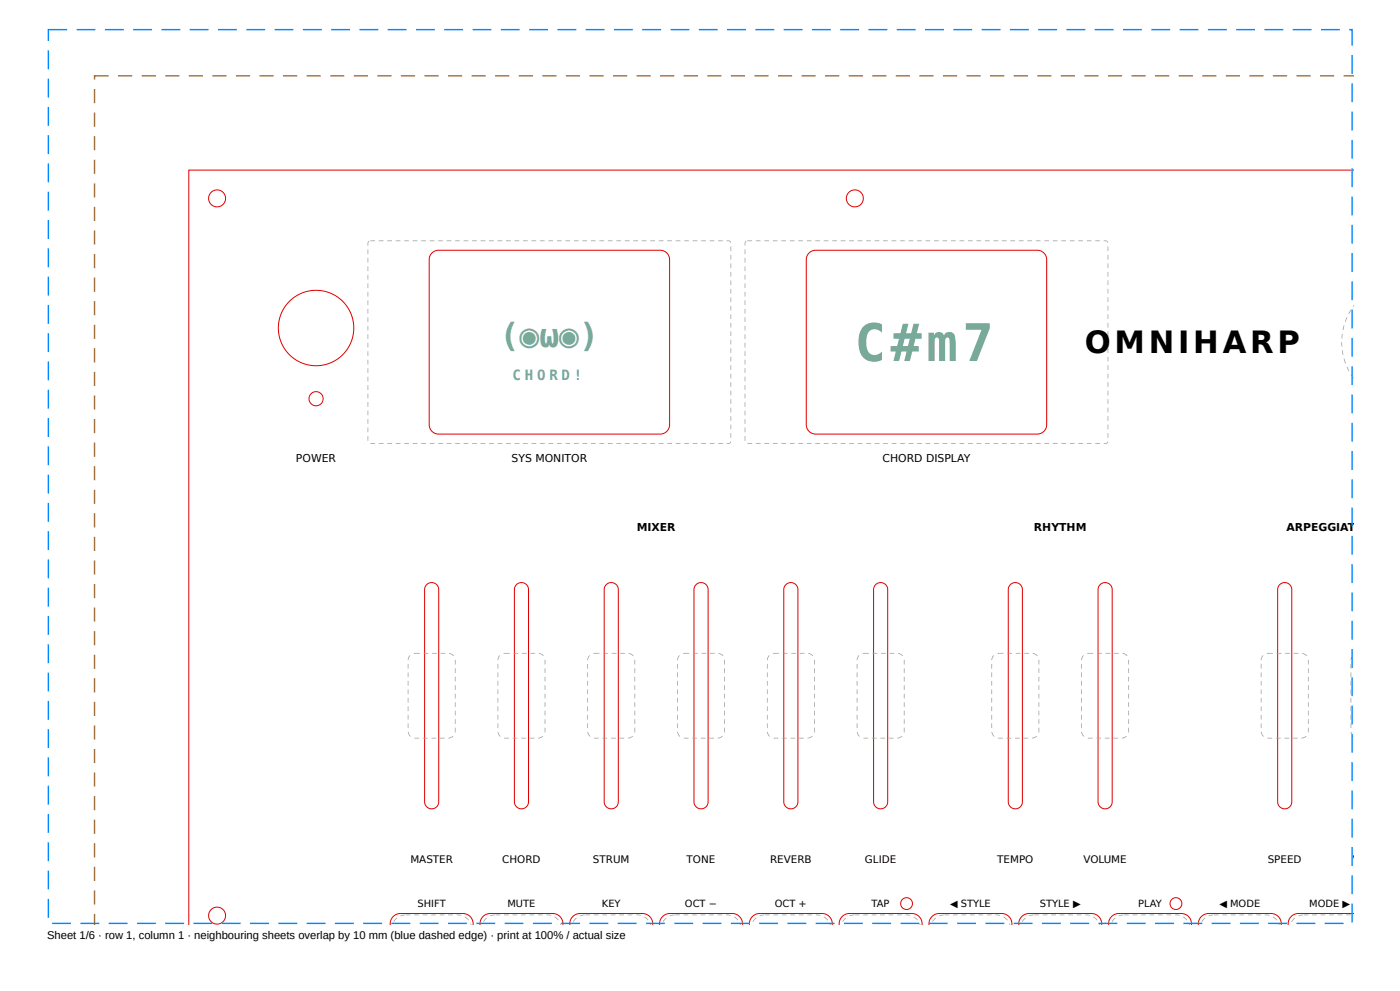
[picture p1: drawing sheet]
<svg xmlns="http://www.w3.org/2000/svg" width="297mm" height="210mm" viewBox="0 0 297 210" stroke-linecap="round" stroke-linejoin="round" font-family="sans-serif">
<path d="M25.1 15.9h3v.3h-3zM30.1 15.9h3v.3h-3zM35.1 15.9h3v.3h-3zM40.1 15.9h3v.3h-3zM45.1 15.9h3v.3h-3zM50.1 15.9h3v.3h-3zM55.1 15.9h3v.3h-3zM60.1 15.9h3v.3h-3zM65.1 15.9h3v.3h-3zM70.1 15.9h3v.3h-3zM75.1 15.9h3v.3h-3zM80.1 15.9h3v.3h-3zM85.1 15.9h3v.3h-3zM90.1 15.9h3v.3h-3zM95.1 15.9h3v.3h-3zM100.1 15.9h3v.3h-3zM105.1 15.9h3v.3h-3zM110.1 15.9h3v.3h-3zM115.1 15.9h3v.3h-3zM120.1 15.9h3v.3h-3zM125.1 15.9h3v.3h-3zM130.1 15.9h3v.3h-3zM135.1 15.9h3v.3h-3zM140.1 15.9h3v.3h-3zM145.1 15.9h3v.3h-3zM150.1 15.9h3v.3h-3zM155.1 15.9h3v.3h-3zM160.1 15.9h3v.3h-3zM165.1 15.9h3v.3h-3zM170.1 15.9h3v.3h-3zM175.1 15.9h3v.3h-3zM180.1 15.9h3v.3h-3zM185.1 15.9h3v.3h-3zM190.1 15.9h3v.3h-3zM195.1 15.9h3v.3h-3zM200.1 15.9h3v.3h-3zM205.1 15.9h3v.3h-3zM210.1 15.9h3v.3h-3zM215.1 15.9h3v.3h-3zM220.1 15.9h3v.3h-3zM225.1 15.9h3v.3h-3zM230.1 15.9h3v.3h-3zM235.1 15.9h3v.3h-3zM240.1 15.9h3v.3h-3zM245.1 15.9h3v.3h-3zM250.1 15.9h3v.3h-3zM255.1 15.9h3v.3h-3zM260.1 15.9h3v.3h-3zM265.1 15.9h3v.3h-3zM270.1 15.9h3v.3h-3zM275.1 15.9h3v.3h-3zM280.1 15.9h3v.3h-3zM285.1 15.9h2v.3h-2zM287.1 15.9v.3zM287.1 15.9v.3zM287.1 15.9v.3zM287.1 15.9v.3zM287.1 15.9v.3zM287.1 15.9v.3zM287.1 15.9v.3zM287.1 15.9v.3zM287.1 15.9v.3zM287.1 15.9v.3zM287.1 15.9v.3zM287.1 15.9v.3zM287.1 15.9v.3zM287.1 15.9v.3zM287.1 15.9v.3zM287.1 15.9v.3zM287.1 15.9v.3zM287.1 15.9v.3zM287.1 15.9v.3zM287.1 15.9v.3zM287.1 15.9v.3zM287.1 15.9v.3zM287.1 15.9v.3zM287.1 15.9v.3zM287.1 15.9v.3zM287.1 15.9v.3zM287.1 15.9v.3zM287.1 15.9v.3zM287.1 15.9v.3zM287.1 15.9v.3zM287.1 15.9v.3zM287.1 15.9v.3zM287.1 15.9v.3zM287.1 15.9v.3zM287.1 15.9v.3zM287.1 15.9v.3zM287.1 15.9v.3zM287.1 15.9v1.6zM287.1 19.5v3zM287.1 24.5v3zM287.1 29.5v3zM287.1 34.5v3zM287.1 39.5v3zM287.1 44.5v3zM287.1 49.5v3zM287.1 54.5v3zM287.1 59.5v3zM287.1 64.5v3zM287.1 69.5v3zM287.1 74.5v3zM287.1 79.5v3zM287.1 84.5v3zM287.1 89.5v3zM287.1 94.5v3zM287.1 99.5v3zM287.1 104.5v3zM287.1 109.5v3zM287.1 114.5v3zM287.1 119.5v3zM287.1 124.5v3zM287.1 129.5v3zM287.1 134.5v3zM287.1 139.5v3zM287.1 144.5v3zM287.1 149.5v3zM287.1 154.5v3zM287.1 159.5v3zM287.1 164.5v3zM287.1 169.5v3zM287.1 174.5v3zM287.1 179.5v3zM287.1 184.5v3zM287.1 189.5v3zM287.1 194.5v1.6zM286.6 196.1h.5zM281.6 196.1h3zM276.6 196.1h3zM271.6 196.1h3zM266.6 196.1h3zM261.6 196.1h3zM256.6 196.1h3zM251.6 196.1h3zM246.6 196.1h3zM241.6 196.1h3zM236.6 196.1h3zM231.6 196.1h3zM226.6 196.1h3zM221.6 196.1h3zM216.6 196.1h3zM211.6 196.1h3zM206.6 196.1h3zM201.6 196.1h3zM196.6 196.1h3zM191.6 196.1h3zM186.6 196.1h3zM181.6 196.1h3zM176.6 196.1h3zM171.6 196.1h3zM166.6 196.1h3zM161.6 196.1h3zM156.6 196.1h3zM151.6 196.1h3zM146.6 196.1h3zM141.6 196.1h3zM136.6 196.1h3zM131.6 196.1h3zM126.6 196.1h3zM121.6 196.1h3zM116.6 196.1h3zM111.6 196.1h3zM106.6 196.1h3zM101.6 196.1h3zM96.6 196.1h3zM91.6 196.1h3zM86.6 196.1h3zM81.6 196.1h3zM76.6 196.1h3zM71.6 196.1h3zM66.6 196.1h3zM61.6 196.1h3zM56.6 196.1h3zM51.6 196.1h3zM46.6 196.1h3zM41.6 196.1h3zM36.6 196.1h3zM31.6 196.1h3zM26.6 196.1h3zM21.6 196.1h3zM19.9 196.1h.3zM19.9 196.1h.3zM19.9 196.1h.3zM19.9 196.1h.3zM19.9 196.1h.3zM19.9 196.1h.3zM19.9 196.1h.3zM19.9 196.1h.3zM19.9 196.1h.3zM19.9 196.1h.3zM19.9 196.1h.3zM19.9 196.1h.3zM19.9 196.1h.3zM19.9 196.1h.3zM19.9 196.1h.3zM19.9 196.1h.3zM19.9 196.1h.3zM19.9 196.1h.3zM19.9 196.1h.3zM19.9 196.1h.3zM19.9 196.1h.3zM19.9 196.1h.3zM19.9 196.1h.3zM19.9 196.1h.3zM19.9 196.1h.3zM19.9 196.1h.3zM19.9 196.1h.3zM19.9 196.1h.3zM19.9 196.1h.3zM19.9 196.1h.3zM19.9 196.1h.3zM19.9 196.1h.3zM19.9 196.1h.3zM19.9 196.1h.3zM19.9 196.1h.3zM19.9 193.9h.3v2.2h-.3zM19.9 188.9h.3v3h-.3zM19.9 183.9h.3v3h-.3zM19.9 178.9h.3v3h-.3zM19.9 173.9h.3v3h-.3zM19.9 168.9h.3v3h-.3zM19.9 163.9h.3v3h-.3zM19.9 158.9h.3v3h-.3zM19.9 153.9h.3v3h-.3zM19.9 148.9h.3v3h-.3zM19.9 143.9h.3v3h-.3zM19.9 138.9h.3v3h-.3zM19.9 133.9h.3v3h-.3zM19.9 128.9h.3v3h-.3zM19.9 123.9h.3v3h-.3zM19.9 118.9h.3v3h-.3zM19.9 113.9h.3v3h-.3zM19.9 108.9h.3v3h-.3zM19.9 103.9h.3v3h-.3zM19.9 98.9h.3v3h-.3zM19.9 93.9h.3v3h-.3zM19.9 88.9h.3v3h-.3zM19.9 83.9h.3v3h-.3zM19.9 78.9h.3v3h-.3zM19.9 73.9h.3v3h-.3zM19.9 68.9h.3v3h-.3zM19.9 63.9h.3v3h-.3zM19.9 58.9h.3v3h-.3zM19.9 53.9h.3v3h-.3zM19.9 48.9h.3v3h-.3zM19.9 43.9h.3v3h-.3zM19.9 38.9h.3v3h-.3zM19.9 33.9h.3v3h-.3zM19.9 28.9h.3v3h-.3zM19.9 23.9h.3v3h-.3zM19.9 18.9h.3v3h-.3zM19.9 15.9h3.2v.3h-3v-.1h.1v.8h-.3z" fill="#a0703c"/>
<g fill="none" stroke="#e00000" stroke-width=".21">
<path d="M91.6 53.7l.7-.5 .8-.1h47a2 2 0 0 1 2 2v35a2 2 0 0 1-2 2h-47a2 2 0 0 1-2-2v-35l.1-.8zM171.6 53.7l.7-.5 .8-.1h47a2 2 0 0 1 2 2v35a2 2 0 0 1-2 2h-47a2 2 0 0 1-2-2v-35l.1-.8zM90.5 124a1.5 1.5 0 0 1 1.7-.3 1.5 1.5 0 0 1 .9 1.4v45a1.5 1.5 0 0 1-1.5 1.5 1.5 1.5 0 0 1-1.5-1.5v-45l.1-.6zM109.6 124a1.5 1.5 0 0 1 1.6-.3 1.5 1.5 0 0 1 .9 1.4v45a1.5 1.5 0 0 1-1.5 1.5 1.5 1.5 0 0 1-1.5-1.5v-45l.1-.6zM128.6 124a1.5 1.5 0 0 1 1.7-.3 1.5 1.5 0 0 1 .9 1.4v45a1.5 1.5 0 0 1-1.5 1.5 1.5 1.5 0 0 1-1.5-1.5v-45l.1-.6zM147.7 124a1.5 1.5 0 0 1 1.6-.3 1.5 1.5 0 0 1 .9 1.4v45a1.5 1.5 0 0 1-1.5 1.5 1.5 1.5 0 0 1-1.5-1.5v-45l.1-.6zM166.7 124a1.5 1.5 0 0 1 1.7-.3 1.5 1.5 0 0 1 .9 1.4v45a1.5 1.5 0 0 1-1.5 1.5 1.5 1.5 0 0 1-1.5-1.5v-45l.1-.6zM185.8 124a1.5 1.5 0 0 1 1.6-.3 1.5 1.5 0 0 1 .9 1.4v45a1.5 1.5 0 0 1-1.5 1.5 1.5 1.5 0 0 1-1.5-1.5v-45l.1-.6zM214.3 124a1.5 1.5 0 0 1 1.7-.3 1.5 1.5 0 0 1 .9 1.4v45a1.5 1.5 0 0 1-1.5 1.5 1.5 1.5 0 0 1-1.5-1.5v-45l.1-.6zM233.4 124a1.5 1.5 0 0 1 1.6-.3 1.5 1.5 0 0 1 1 1.4v45a1.5 1.5 0 0 1-1.5 1.5 1.5 1.5 0 0 1-1.5-1.5v-45l.1-.6zM271.5 124a1.5 1.5 0 0 1 1.6-.3 1.5 1.5 0 0 1 1 1.4v45a1.5 1.5 0 0 1-1.5 1.5 1.5 1.5 0 0 1-1.5-1.5v-45l.1-.6zM82.8 196.1a2.21 2.21 0 0 1 2.2-2.3h13.2a2.21 2.21 0 0 1 2.2 2.3"/>
<path d="M101.8 196.1a2.21 2.21 0 0 1 2.2-2.3h13.2a2.21 2.21 0 0 1 2.2 2.3M120.9 196.1a2.21 2.21 0 0 1 2.2-2.3h13.2a2.21 2.21 0 0 1 2.2 2.3M139.9 196.1a2.21 2.21 0 0 1 2.2-2.3h13.2a2.21 2.21 0 0 1 2.2 2.3M159 196.1a2.21 2.21 0 0 1 2.2-2.3h13.2a2.21 2.21 0 0 1 2.2 2.3M178 196.1a2.21 2.21 0 0 1 2.2-2.3h13.2a2.21 2.21 0 0 1 2.2 2.3M197.1 196.1a2.21 2.21 0 0 1 2.2-2.3h13.2a2.21 2.21 0 0 1 2.2 2.3M216.1 196.1a2.21 2.21 0 0 1 2.2-2.3h13.2a2.21 2.21 0 0 1 2.2 2.3M235.2 196.1a2.21 2.21 0 0 1 2.2-2.3h13.2a2.21 2.21 0 0 1 2.2 2.3M254.2 196.1a2.21 2.21 0 0 1 2.2-2.3h13.2a2.21 2.21 0 0 1 2.2 2.3M287.1 193.8h-11.6a2.21 2.21 0 0 0-2.2 2.3"/>
<circle cx="46.1" cy="42.1" r="1.8"/>
<circle cx="181.4" cy="42.1" r="1.8"/>
<circle cx="67.1" cy="69.6" r="8"/>
<circle cx="67.1" cy="84.6" r="1.5"/>
<circle cx="46.1" cy="194.2" r="1.8"/>
<circle cx="192.3" cy="191.7" r="1.25"/>
<circle cx="249.5" cy="191.7" r="1.25"/>
</g>
<g fill="#999">
<path d="M80.4 51h1v.2h-1zM82.2 51h1v.2h-1zM84 51h1v.2h-1zM85.8 51h1v.2h-1zM87.6 51h1v.2h-1zM89.4 51h1v.2h-1zM91.2 51h1v.2h-1zM93 51h1v.2h-1zM94.8 51h1v.2h-1zM96.6 51h1v.2h-1zM98.4 51h1v.2h-1zM100.2 51h1v.2h-1zM102 51h1v.2h-1zM103.8 51h1v.2h-1zM105.6 51h1v.2h-1zM107.4 51h1v.2h-1zM109.2 51h1v.2h-1zM111 51h1v.2h-1zM112.8 51h1v.2h-1zM114.6 51h1v.2h-1zM116.4 51h1v.2h-1zM118.2 51h1v.2h-1zM120 51h1v.2h-1zM121.8 51h1v.2h-1zM123.6 51h1v.2h-1zM125.4 51h1v.2h-1zM127.2 51h1v.2h-1zM129 51h1v.2h-1zM130.8 51h1v.2h-1zM132.6 51h1v.2h-1zM134.4 51h1v.2h-1zM136.2 51h1v.2h-1zM138 51h1v.2h-1zM139.8 51h1v.2h-1zM141.6 51h1v.2h-1zM143.4 51h1v.2h-1zM145.2 51h1v.2h-1zM147 51h1v.2h-1zM148.8 51h1v.2h-1zM150.6 51h1v.2h-1zM152.4 51h1v.2h-1zM154.2 51a.7 .7 0 0 1 .9 .5h-.1l-.2-.3h-.6zM155 52.3h.1v1h-.1zM155 54.1h.1v1h-.1zM155 55.9h.1v1h-.1zM155 57.7h.1v1h-.1zM155 59.5h.1v1h-.1zM155 61.3h.1v1h-.1zM155 63.1h.1v1h-.1zM155 64.9h.1v1h-.1zM155 66.7h.1v1h-.1zM155 68.5h.1v1h-.1zM155 70.3h.1v1h-.1zM155 72.1h.1v1h-.1zM155 73.9h.1v1h-.1zM155 75.7h.1v1h-.1zM155 77.5h.1v1h-.1zM155 79.3h.1v1h-.1zM155 81.1h.1v1h-.1zM155 82.9h.1v1h-.1zM155 84.7h.1v1h-.1zM155 86.5h.1v1h-.1zM155 88.3h.1v1h-.1zM155 90.1h.1v1h-.1zM155 91.9h.1v1h-.1zM154.2 94h.6l.2-.3h.1a.69 .69 0 0 1-.9 .5zM152.4 94h1v.2h-1zM150.6 94h1v.2h-1zM148.8 94h1v.2h-1zM147 94h1v.2h-1zM145.2 94h1v.2h-1zM143.4 94h1v.2h-1zM141.6 94h1v.2h-1zM139.8 94h1v.2h-1zM138 94h1v.2h-1zM136.2 94h1v.2h-1zM134.4 94h1v.2h-1zM132.6 94h1v.2h-1zM130.8 94h1v.2h-1zM129 94h1v.2h-1zM127.2 94h1v.2h-1zM125.4 94h1v.2h-1zM123.6 94h1v.2h-1zM121.8 94h1v.2h-1zM120 94h1v.2h-1zM118.2 94h1v.2h-1zM116.4 94h1v.2h-1zM114.6 94h1v.2h-1zM112.8 94h1v.2h-1zM111 94h1v.2h-1zM109.2 94h1v.2h-1zM107.4 94h1v.2h-1zM105.6 94h1v.2h-1zM103.8 94h1v.2h-1zM102 94h1v.2h-1zM100.2 94h1v.2h-1zM98.4 94h1v.2h-1zM96.6 94h1v.2h-1zM94.8 94h1v.2h-1zM93 94h1v.2h-1zM91.2 94h1v.2h-1zM89.4 94h1v.2h-1zM87.6 94h1v.2h-1zM85.8 94h1v.2h-1zM84 94h1v.2h-1zM82.2 94h1v.2h-1zM80.4 94h1v.2h-1zM78.6 94h1v.2h-1zM78 92.5h.1v1h-.1zM78 90.7h.1v1h-.1zM78 88.9h.1v1h-.1zM78 87.1h.1v1h-.1zM78 85.3h.1v1h-.1zM78 83.5h.1v1h-.1zM78 81.7h.1v1h-.1zM78 79.9h.1v1h-.1zM78 78.1h.1v1h-.1zM78 76.3h.1v1h-.1zM78 74.5h.1v1h-.1zM78 72.7h.1v1h-.1zM78 70.9h.1v1h-.1zM78 69.1h.1v1h-.1zM78 67.3h.1v1h-.1zM78 65.5h.1v1h-.1zM78 63.7h.1v1h-.1zM78 61.9h.1v1h-.1zM78 60.1h.1v1h-.1zM78 58.3h.1v1h-.1zM78 56.5h.1v1h-.1zM78 54.7h.1v1h-.1zM78 52.9h.1v1h-.1zM78.1 51.2l.2-.1 .1 .1-.2 .2-.1 .7h-.1zM78.6 51h1v.2h-1z"/>
<path d="M160.4 51h1v.2h-1zM162.2 51h1v.2h-1zM164 51h1v.2h-1zM165.8 51h1v.2h-1zM167.6 51h1v.2h-1zM169.4 51h1v.2h-1zM171.2 51h1v.2h-1zM173 51h1v.2h-1zM174.8 51h1v.2h-1zM176.6 51h1v.2h-1zM178.4 51h1v.2h-1zM180.2 51h1v.2h-1zM182 51h1v.2h-1zM183.8 51h1v.2h-1zM185.6 51h1v.2h-1zM187.4 51h1v.2h-1zM189.2 51h1v.2h-1zM191 51h1v.2h-1zM192.8 51h1v.2h-1zM194.6 51h1v.2h-1zM196.4 51h1v.2h-1zM198.2 51h1v.2h-1zM200 51h1v.2h-1zM201.8 51h1v.2h-1zM203.6 51h1v.2h-1zM205.4 51h1v.2h-1zM207.2 51h1v.2h-1zM209 51h1v.2h-1zM210.8 51h1v.2h-1zM212.6 51h1v.2h-1zM214.4 51h1v.2h-1zM216.2 51h1v.2h-1zM218 51h1v.2h-1zM219.8 51h1v.2h-1zM221.6 51h1v.2h-1zM223.4 51h1v.2h-1zM225.2 51h1v.2h-1zM227 51h1v.2h-1zM228.8 51h1v.2h-1zM230.6 51h1v.2h-1zM232.4 51h1v.2h-1zM234.2 51a.7 .7 0 0 1 .9 .5h-.1l-.3-.3h-.5zM235 52.3h.1v1h-.1zM235 54.1h.1v1h-.1zM235 55.9h.1v1h-.1zM235 57.7h.1v1h-.1zM235 59.5h.1v1h-.1zM235 61.3h.1v1h-.1zM235 63.1h.1v1h-.1zM235 64.9h.1v1h-.1zM235 66.7h.1v1h-.1zM235 68.5h.1v1h-.1zM235 70.3h.1v1h-.1zM235 72.1h.1v1h-.1zM235 73.9h.1v1h-.1zM235 75.7h.1v1h-.1zM235 77.5h.1v1h-.1zM235 79.3h.1v1h-.1zM235 81.1h.1v1h-.1zM235 82.9h.1v1h-.1zM235 84.7h.1v1h-.1zM235 86.5h.1v1h-.1zM235 88.3h.1v1h-.1zM235 90.1h.1v1h-.1zM235 91.9h.1v1h-.1zM234.2 94h.6l.2-.3h.1a.69 .69 0 0 1-.9 .5zM232.4 94h1v.2h-1zM230.6 94h1v.2h-1zM228.8 94h1v.2h-1zM227 94h1v.2h-1zM225.2 94h1v.2h-1zM223.4 94h1v.2h-1zM221.6 94h1v.2h-1zM219.8 94h1v.2h-1zM218 94h1v.2h-1zM216.2 94h1v.2h-1zM214.4 94h1v.2h-1zM212.6 94h1v.2h-1zM210.8 94h1v.2h-1zM209 94h1v.2h-1zM207.2 94h1v.2h-1zM205.4 94h1v.2h-1zM203.6 94h1v.2h-1zM201.8 94h1v.2h-1zM200 94h1v.2h-1zM198.2 94h1v.2h-1zM196.4 94h1v.2h-1zM194.6 94h1v.2h-1zM192.8 94h1v.2h-1zM191 94h1v.2h-1zM189.2 94h1v.2h-1zM187.4 94h1v.2h-1zM185.6 94h1v.2h-1zM183.8 94h1v.2h-1zM182 94h1v.2h-1zM180.2 94h1v.2h-1zM178.4 94h1v.2h-1zM176.6 94h1v.2h-1zM174.8 94h1v.2h-1zM173 94h1v.2h-1zM171.2 94h1v.2h-1zM169.4 94h1v.2h-1zM167.6 94h1v.2h-1zM165.8 94h1v.2h-1zM164 94h1v.2h-1zM162.2 94h1v.2h-1zM160.4 94h1v.2h-1zM158.6 94h1v.2h-1zM158 92.5h.1v1h-.1zM158 90.7h.1v1h-.1zM158 88.9h.1v1h-.1zM158 87.1h.1v1h-.1zM158 85.3h.1v1h-.1zM158 83.5h.1v1h-.1zM158 81.7h.1v1h-.1zM158 79.9h.1v1h-.1zM158 78.1h.1v1h-.1zM158 76.3h.1v1h-.1zM158 74.5h.1v1h-.1zM158 72.7h.1v1h-.1zM158 70.9h.1v1h-.1zM158 69.1h.1v1h-.1zM158 67.3h.1v1h-.1zM158 65.5h.1v1h-.1zM158 63.7h.1v1h-.1zM158 61.9h.1v1h-.1zM158 60.1h.1v1h-.1zM158 58.3h.1v1h-.1zM158 56.5h.1v1h-.1zM158 54.7h.1v1h-.1zM158 52.9h.1v1h-.1zM158.1 51.2l.2-.1 .1 .1-.2 .2-.1 .7h-.1zM158.6 51h1v.2h-1z"/>
<path d="M287.1 74.3v1zM287.1 76.1v1zM287.1 77.8v1zM287.1 79.4v.9zM287.1 80.9v.8zM287.1 82.2v.8zM287.1 83.3v.7zM287.1 84.2v.5zM287.1 84.9v.4zM287.1 85.3v.3zM287.1 85.5v.2zM287.1 85.3v.3zM287.1 84.9v.4zM287.1 84.2v.5zM287.1 83.3v.6zM287.1 82.2v.7zM287.1 80.9v.8zM286.5 79.5l.2-.1 .4 .9zM285.7 77.9l.1-.1 .5 .9-.2 .1zM285.1 76.1h.1l.3 1h-.1zM284.7 74.3h.1l.2 1h-.1zM284.6 72.6h.1l.1 .9h-.2zM284.7 70.8h.1v1h-.2zM285.1 69l.1 .1-.2 .9h-.2zM285.7 67.3h.1l-.3 1-.2-.1zM286.6 65.7l.1 .1-.5 .8h-.1zM287.1 64.2v.9l-.1-.1zM287.1 62.9v.8zM287.1 61.7v.7zM287.1 60.8v.6zM287.1 60.1v.5zM287.1 59.7v.4zM287.1 59.5v.2zM287.1 59.5v.2zM287.1 59.7v.3zM287.1 60.1v.5zM287.1 60.8v.6zM287.1 61.7v.7zM287.1 62.8v.8zM287.1 64.1v.9zM287.1 65.6v.9zM287.1 67.2v.9zM287.1 68.9v1zM287.1 70.7v1zM287.1 72.4v1.1z"/>
<path d="M89.9 138.5h1v.2h-1zM91.7 138.5h1v.2h-1zM93.5 138.5h1v.2h-1zM95.3 138.5l.6 .2 .4 .4-.1 .1-.9-.5zM96.5 140h.1l.1 1h-.2zM96.5 141.8h.2v1h-.2zM96.5 143.6h.2v1h-.2zM96.5 145.4h.2v1h-.2zM96.5 147.2h.2v1h-.2zM96.5 149h.2v1h-.2zM96.5 150.8h.2v1h-.2zM96.5 152.6h.2v1h-.2zM96.5 154.4h.2l-.1 1h-.1zM95.1 156.5l1-.4 .1 .1-.8 .4-.3 .1zM93.3 156.5h1v.2h-1zM91.5 156.5h1v.2h-1zM89.7 156.5h1v.2h-1zM87.9 156.5h1v.2h-1zM86.5 155.3l.2-.1 .5 1-.1 .1-.4-.5zM86.5 153.4h.2v1h-.2zM86.5 151.6h.2v1h-.2zM86.5 149.8h.2v1h-.2zM86.5 148h.2v1h-.2zM86.5 146.2h.2v1h-.2zM86.5 144.4h.2v1h-.2zM86.5 142.6h.2v1h-.2zM86.5 140.8h.2v1h-.2zM86.9 139l.2 .1-.4 1-.2-.1 .1-.5zM87.8 138.5h1.3v.2h-1.3z"/>
<path d="M108.9 138.5h1v.2h-1zM110.7 138.5h1v.2h-1zM112.5 138.5h1v.2h-1zM114.3 138.5l.6 .2 .5 .4-.2 .1-.9-.5zM115.5 140h.2v1h-.1zM115.6 141.8h.1v1h-.1zM115.6 143.6h.1v1h-.1zM115.6 145.4h.1v1h-.1zM115.6 147.2h.1v1h-.1zM115.6 149h.1v1h-.1zM115.6 150.8h.1v1h-.1zM115.6 152.6h.1v1h-.1zM115.6 154.4h.1v1h-.2zM114.2 156.5l.9-.4 .1 .1-.7 .4-.3 .1zM112.4 156.5h1v.2h-1zM110.6 156.5h1v.2h-1zM108.8 156.5h1v.2h-1zM107 156.5h1v.2h-1zM105.6 155.3l.1-.1 .5 1-.1 .1-.4-.5zM105.6 153.4h.1v1h-.1zM105.6 151.6h.1v1h-.1zM105.6 149.8h.1v1h-.1zM105.6 148h.1v1h-.1zM105.6 146.2h.1v1h-.1zM105.6 144.4h.1v1h-.1zM105.6 142.6h.1v1h-.1zM105.6 140.8h.1v1h-.1zM106 139l.1 .1-.4 1-.1-.1 .1-.5zM106.8 138.5h1.3v.2h-1.3z"/>
<path d="M128 138.5h1v.2h-1zM129.8 138.5h1v.2h-1zM131.6 138.5h1v.2h-1zM133.4 138.5l.6 .2 .4 .4-.1 .1-.9-.5zM134.6 140h.1l.1 1h-.2zM134.6 141.8h.2v1h-.2zM134.6 143.6h.2v1h-.2zM134.6 145.4h.2v1h-.2zM134.6 147.2h.2v1h-.2zM134.6 149h.2v1h-.2zM134.6 150.8h.2v1h-.2zM134.6 152.6h.2v1h-.2zM134.6 154.4h.2l-.1 1h-.1zM133.2 156.5l1-.4 .1 .1-.8 .4-.3 .1zM131.4 156.5h1v.2h-1zM129.6 156.5h1v.2h-1zM127.8 156.5h1v.2h-1zM126 156.5h1v.2h-1zM124.6 155.3l.2-.1 .5 1-.1 .1-.4-.5zM124.6 153.4h.2v1h-.2zM124.6 151.6h.2v1h-.2zM124.6 149.8h.2v1h-.2zM124.6 148h.2v1h-.2zM124.6 146.2h.2v1h-.2zM124.6 144.4h.2v1h-.2zM124.6 142.6h.2v1h-.2zM124.6 140.8h.2v1h-.2zM125 139l.2 .1-.4 1-.2-.1 .1-.5zM125.9 138.5h1.3v.2h-1.3z"/>
<path d="M147 138.5h1v.2h-1zM148.8 138.5h1v.2h-1zM150.6 138.5h1v.2h-1zM152.4 138.5l.6 .2 .5 .4-.2 .1-.9-.5zM153.6 140h.2v1h-.1zM153.7 141.8h.1v1h-.1zM153.7 143.6h.1v1h-.1zM153.7 145.4h.1v1h-.1zM153.7 147.2h.1v1h-.1zM153.7 149h.1v1h-.1zM153.7 150.8h.1v1h-.1zM153.7 152.6h.1v1h-.1zM153.7 154.4h.1v1h-.2zM152.3 156.5l.9-.4 .1 .1-.7 .4-.3 .1zM150.5 156.5h1v.2h-1zM148.7 156.5h1v.2h-1zM146.9 156.5h1v.2h-1zM145.1 156.5h1v.2h-1zM143.7 155.3l.1-.1 .5 1-.1 .1-.4-.5zM143.7 153.4h.1v1h-.1zM143.7 151.6h.1v1h-.1zM143.7 149.8h.1v1h-.1zM143.7 148h.1v1h-.1zM143.7 146.2h.1v1h-.1zM143.7 144.4h.1v1h-.1zM143.7 142.6h.1v1h-.1zM143.7 140.8h.1v1h-.1zM144.1 139l.1 .1-.4 1-.1-.1 .1-.5zM144.9 138.5h1.3v.2h-1.3z"/>
<path d="M166.1 138.5h1v.2h-1zM167.9 138.5h1v.2h-1zM169.7 138.5h1v.2h-1zM171.5 138.5l.6 .2 .4 .4-.1 .1-.9-.5zM172.7 140h.1l.1 1h-.2zM172.7 141.8h.2v1h-.2zM172.7 143.6h.2v1h-.2zM172.7 145.4h.2v1h-.2zM172.7 147.2h.2v1h-.2zM172.7 149h.2v1h-.2zM172.7 150.8h.2v1h-.2zM172.7 152.6h.2v1h-.2zM172.7 154.4h.2l-.1 1h-.1zM171.3 156.5l1-.4 .1 .1-.8 .4-.3 .1zM169.5 156.5h1v.2h-1zM167.7 156.5h1v.2h-1zM165.9 156.5h1v.2h-1zM164.1 156.5h1v.2h-1zM162.7 155.3l.2-.1 .5 1-.1 .1-.4-.5zM162.7 153.4h.2v1h-.2zM162.7 151.6h.2v1h-.2zM162.7 149.8h.2v1h-.2zM162.7 148h.2v1h-.2zM162.7 146.2h.2v1h-.2zM162.7 144.4h.2v1h-.2zM162.7 142.6h.2v1h-.2zM162.7 140.8h.2v1h-.2zM163.1 139l.2 .1-.4 1-.2-.1 .1-.5zM164 138.5h1.3v.2h-1.3z"/>
<path d="M185.1 138.5h1v.2h-1zM186.9 138.5h1v.2h-1zM188.7 138.5h1v.2h-1zM190.5 138.5l.6 .2 .5 .4-.2 .1-.9-.5zM191.7 140h.2v1h-.1zM191.8 141.8h.1v1h-.1zM191.8 143.6h.1v1h-.1zM191.8 145.4h.1v1h-.1zM191.8 147.2h.1v1h-.1zM191.8 149h.1v1h-.1zM191.8 150.8h.1v1h-.1zM191.8 152.6h.1v1h-.1zM191.8 154.4h.1v1h-.2zM190.4 156.5l.9-.4 .1 .1-.7 .4-.3 .1zM188.6 156.5h1v.2h-1zM186.8 156.5h1v.2h-1zM185 156.5h1v.2h-1zM183.2 156.5h1v.2h-1zM181.8 155.3l.1-.1 .5 1-.1 .1-.4-.5zM181.8 153.4h.1v1h-.1zM181.8 151.6h.1v1h-.1zM181.8 149.8h.1v1h-.1zM181.8 148h.1v1h-.1zM181.8 146.2h.1v1h-.1zM181.8 144.4h.1v1h-.1zM181.8 142.6h.1v1h-.1zM181.8 140.8h.1v1h-.1zM182.2 139l.1 .1-.4 1-.1-.1 .1-.5zM183 138.5h1.3v.2h-1.3z"/>
<path d="M87.9 194h1v.2h-1zM89.7 194h1v.2h-1zM91.5 194h1v.2h-1zM93.3 194h1v.2h-1zM95.1 194h1v.2h-1zM96.9 194l1 .1-.1 .2-.9-.1zM98.6 194.4l.9 .8-.1 .1-.8-.7zM99.8 196l.3 .1zM100 196.1h.2zM100 196.1h.2zM100 196.1h.2zM100 196.1h.2zM100 196.1h.2zM100 196.1h.2zM99.7 196.1h.4zM98.4 196.1h.9zM96.7 196.1h.9zM94.9 196.1h1zM93.1 196.1h1zM91.3 196.1h1zM89.5 196.1h1zM87.7 196.1h1zM85.9 196.1h1zM84.1 196.1h1zM83.1 196.1h.6zM83 196.1h.2zM83 196.1h.2zM83 196.1h.2zM83 196.1h.2zM83 196.1h.2zM83 196.1h.2zM83 196.1h.3zM84 194.9l.2-.2 .1 .1-.7 .8-.2-.1zM84.9 194.2l1-.2v.2l-.9 .2zM86.1 194h1v.2h-1z"/>
<path d="M106.9 194h1v.2h-1zM108.7 194h1v.2h-1zM110.5 194h1v.2h-1zM112.3 194h1v.2h-1zM114.1 194h1v.2h-1zM115.9 194l1 .1v.2l-1-.1zM117.7 194.4l.8 .8-.1 .1-.8-.7zM118.8 196l.4 .1zM119.1 196.1h.1zM119.1 196.1h.1zM119.1 196.1h.1zM119.1 196.1h.1zM119.1 196.1h.1zM119.1 196.1h.1zM118.7 196.1h.5zM117.4 196.1h1zM115.7 196.1h1zM113.9 196.1h1zM112.1 196.1h1zM110.3 196.1h1zM108.5 196.1h1zM106.7 196.1h1zM104.9 196.1h1zM103.2 196.1h1zM102.1 196.1h.6zM102.1 196.1h.1zM102.1 196.1h.1zM102.1 196.1h.1zM102.1 196.1h.1zM102.1 196.1h.1zM102.1 196.1h.1zM102.1 196.1h.2zM103 194.9l.2-.2 .1 .1-.7 .8-.1-.1zM104 194.2l1-.2v.2l-1 .2zM105.1 194h1v.2h-1z"/>
<path d="M126 194h1v.2h-1zM127.8 194h1v.2h-1zM129.6 194h1v.2h-1zM131.4 194h1v.2h-1zM133.2 194h1v.2h-1zM135 194l1 .1-.1 .2-.9-.1zM136.7 194.4l.9 .8-.1 .1-.8-.7zM137.9 196l.3 .1zM138.1 196.1h.2zM138.1 196.1h.2zM138.1 196.1h.2zM138.1 196.1h.2zM138.1 196.1h.2zM138.1 196.1h.2zM137.8 196.1h.4zM136.5 196.1h.9zM134.8 196.1h.9zM133 196.1h1zM131.2 196.1h1zM129.4 196.1h1zM127.6 196.1h1zM125.8 196.1h1zM124 196.1h1zM122.2 196.1h1zM121.2 196.1h.6zM121.1 196.1h.2zM121.1 196.1h.2zM121.1 196.1h.2zM121.1 196.1h.2zM121.1 196.1h.2zM121.1 196.1h.2zM121.1 196.1h.3zM122.1 194.9l.2-.2 .1 .1-.7 .8-.2-.1zM123 194.2l1-.2v.2l-.9 .2zM124.2 194h1v.2h-1z"/>
<path d="M145 194h1v.2h-1zM146.8 194h1v.2h-1zM148.6 194h1v.2h-1zM150.4 194h1v.2h-1zM152.2 194h1v.2h-1zM154 194l1 .1v.2l-1-.1zM155.8 194.4l.8 .8-.1 .1-.8-.7zM156.9 196l.4 .1zM157.2 196.1h.1zM157.2 196.1h.1zM157.2 196.1h.1zM157.2 196.1h.1zM157.2 196.1h.1zM157.2 196.1h.1zM156.8 196.1h.5zM155.5 196.1h1zM153.8 196.1h1zM152 196.1h1zM150.2 196.1h1zM148.4 196.1h1zM146.6 196.1h1zM144.8 196.1h1zM143 196.1h1zM141.3 196.1h1zM140.2 196.1h.6zM140.2 196.1h.1zM140.2 196.1h.1zM140.2 196.1h.1zM140.2 196.1h.1zM140.2 196.1h.1zM140.2 196.1h.1zM140.2 196.1h.2zM141.1 194.9l.2-.2 .1 .1-.7 .8-.1-.1zM142.1 194.2l1-.2v.2l-1 .2zM143.2 194h1v.2h-1z"/>
<path d="M164.1 194h1v.2h-1zM165.9 194h1v.2h-1zM167.7 194h1v.2h-1zM169.5 194h1v.2h-1zM171.3 194h1v.2h-1zM173.1 194l1 .1-.1 .2-.9-.1zM174.8 194.4l.9 .8-.1 .1-.8-.7zM176 196l.3 .1zM176.2 196.1h.2zM176.2 196.1h.2zM176.2 196.1h.2zM176.2 196.1h.2zM176.2 196.1h.2zM176.2 196.1h.2zM175.9 196.1h.4zM174.6 196.1h.9zM172.9 196.1h.9zM171.1 196.1h1zM169.3 196.1h1zM167.5 196.1h1zM165.7 196.1h1zM163.9 196.1h1zM162.1 196.1h1zM160.3 196.1h1zM159.3 196.1h.6zM159.2 196.1h.2zM159.2 196.1h.2zM159.2 196.1h.2zM159.2 196.1h.2zM159.2 196.1h.2zM159.2 196.1h.2zM159.2 196.1h.3zM160.2 194.9l.2-.2 .1 .1-.7 .8-.2-.1zM161.1 194.2l1-.2v.2l-.9 .2zM162.3 194h1v.2h-1z"/>
<path d="M183.1 194h1v.2h-1zM184.9 194h1v.2h-1zM186.7 194h1v.2h-1zM188.5 194h1v.2h-1zM190.3 194h1v.2h-1zM192.1 194l1 .1v.2l-1-.1zM193.9 194.4l.8 .8-.1 .1-.8-.7zM195 196l.4 .1zM195.3 196.1h.1zM195.3 196.1h.1zM195.3 196.1h.1zM195.3 196.1h.1zM195.3 196.1h.1zM195.3 196.1h.1zM194.9 196.1h.5zM193.6 196.1h1zM191.9 196.1h1zM190.1 196.1h1zM188.3 196.1h1zM186.5 196.1h1zM184.7 196.1h1zM182.9 196.1h1zM181.1 196.1h1zM179.4 196.1h1zM178.3 196.1h.6zM178.3 196.1h.1zM178.3 196.1h.1zM178.3 196.1h.1zM178.3 196.1h.1zM178.3 196.1h.1zM178.3 196.1h.1zM178.3 196.1h.2zM179.2 194.9l.2-.2 .1 .1-.7 .8-.1-.1zM180.2 194.2l1-.2v.2l-1 .2zM181.3 194h1v.2h-1z"/>
<path d="M213.7 138.5h1v.2h-1zM215.5 138.5h1v.2h-1zM217.3 138.5h1v.2h-1zM219.1 138.5l.6 .2 .4 .4-.1 .1-.9-.5zM220.3 140h.2v1h-.2zM220.3 141.8h.2v1h-.2zM220.3 143.6h.2v1h-.2zM220.3 145.4h.2v1h-.2zM220.3 147.2h.2v1h-.2zM220.3 149h.2v1h-.2zM220.3 150.8h.2v1h-.2zM220.3 152.6h.2v1h-.2zM220.3 154.4h.2l-.1 1h-.1zM218.9 156.5l1-.4 .1 .1-.8 .4-.3 .1zM217.1 156.5h1v.2h-1zM215.3 156.5h1v.2h-1zM213.5 156.5h1v.2h-1zM211.8 156.5h.9v.2h-1zM210.3 155.3l.2-.1 .5 1-.1 .1-.4-.5zM210.3 153.4h.2v1h-.2zM210.3 151.6h.2v1h-.2zM210.3 149.8h.2v1h-.2zM210.3 148h.2v1h-.2zM210.3 146.2h.2v1h-.2zM210.3 144.4h.2v1h-.2zM210.3 142.6h.2v1h-.2zM210.3 140.8h.2v1h-.2zM210.8 139l.1 .1-.4 1-.2-.1 .1-.5zM211.6 138.5h1.3v.2h-1.3z"/>
<path d="M232.8 138.5h1v.2h-1zM234.6 138.5h1v.2h-1zM236.4 138.5h1v.2h-1zM238.2 138.5l.5 .2 .5 .4-.1 .1-1-.5zM239.4 140h.1v1h-.1zM239.4 141.8h.1v1h-.1zM239.4 143.6h.1v1h-.1zM239.4 145.4h.1v1h-.1zM239.4 147.2h.1v1h-.1zM239.4 149h.1v1h-.1zM239.4 150.8h.1v1h-.1zM239.4 152.6h.1v1h-.1zM239.4 154.4h.1v1h-.1zM238 156.5l.9-.4 .2 .1-.8 .4-.3 .1zM236.2 156.5h1v.2h-1zM234.4 156.5h1v.2h-1zM232.6 156.5h1v.2h-1zM230.8 156.5h1v.2h-1zM229.4 155.3l.1-.1 .5 1-.1 .1-.3-.5zM229.4 153.4h.1v1h-.1zM229.4 151.6h.1v1h-.1zM229.4 149.8h.1v1h-.1zM229.4 148h.1v1h-.1zM229.4 146.2h.1v1h-.1zM229.4 144.4h.1v1h-.1zM229.4 142.6h.1v1h-.1zM229.4 140.8h.1v1h-.1zM229.8 139l.1 .1-.4 1-.1-.1 .1-.5zM230.6 138.5h1.4v.2h-1.3z"/>
<path d="M202.2 194h1v.2h-1zM204 194h1v.2h-1zM205.8 194h1v.2h-1zM207.6 194h1v.2h-1zM209.4 194h1v.2h-1zM211.2 194l1 .1-.1 .2-.9-.1zM212.9 194.4l.9 .8-.1 .1-.8-.7zM214.1 196l.3 .1zM214.3 196.1h.2zM214.3 196.1h.2zM214.3 196.1h.2zM214.3 196.1h.2zM214.3 196.1h.2zM214.3 196.1h.2zM214 196.1h.4zM212.7 196.1h.9zM211 196.1h.9zM209.2 196.1h1zM207.4 196.1h1zM205.6 196.1h1zM203.8 196.1h1zM202 196.1h1zM200.2 196.1h1zM198.4 196.1h1zM197.4 196.1h.6zM197.3 196.1h.2zM197.3 196.1h.2zM197.3 196.1h.2zM197.3 196.1h.2zM197.3 196.1h.2zM197.3 196.1h.2zM197.3 196.1h.3zM198.3 194.9l.2-.2 .1 .1-.7 .8-.2-.1zM199.2 194.2l1-.2v.2l-.9 .2zM200.4 194h1v.2h-1z"/>
<path d="M221.2 194h1v.2h-1zM223 194h1v.2h-1zM224.8 194h1v.2h-1zM226.6 194h1v.2h-1zM228.4 194h1v.2h-1zM230.2 194l1 .1v.2l-1-.1zM232 194.4l.8 .8-.1 .1-.8-.7zM233.1 196l.4 .1zM233.4 196.1h.1zM233.4 196.1h.1zM233.4 196.1h.1zM233.4 196.1h.1zM233.4 196.1h.1zM233.4 196.1h.1zM233 196.1h.5zM231.7 196.1h1zM230 196.1h1zM228.2 196.1h1zM226.4 196.1h1zM224.6 196.1h1zM222.8 196.1h1zM221 196.1h1zM219.2 196.1h1zM217.5 196.1h1zM216.4 196.1h.6zM216.4 196.1h.1zM216.4 196.1h.1zM216.4 196.1h.1zM216.4 196.1h.1zM216.4 196.1h.1zM216.4 196.1h.1zM216.4 196.1h.2zM217.3 194.9l.2-.2 .1 .1-.7 .8-.1-.1zM218.3 194.2l1-.2v.2l-1 .2zM219.4 194h1v.2h-1z"/>
<path d="M240.3 194h1v.2h-1zM242.1 194h1v.2h-1zM243.9 194h1v.2h-1zM245.7 194h1v.2h-1zM247.5 194h1v.2h-1zM249.3 194l1 .1-.1 .2-.9-.1zM251 194.4l.9 .8-.1 .1-.8-.7zM252.2 196l.3 .1zM252.4 196.1h.2zM252.4 196.1h.2zM252.4 196.1h.2zM252.4 196.1h.2zM252.4 196.1h.2zM252.4 196.1h.2zM252.1 196.1h.4zM250.8 196.1h.9zM249.1 196.1h.9zM247.3 196.1h1zM245.5 196.1h1zM243.7 196.1h1zM241.9 196.1h1zM240.1 196.1h1zM238.3 196.1h1zM236.5 196.1h1zM235.5 196.1h.6zM235.4 196.1h.2zM235.4 196.1h.2zM235.4 196.1h.2zM235.4 196.1h.2zM235.4 196.1h.2zM235.4 196.1h.2zM235.4 196.1h.3zM236.4 194.9l.2-.2 .1 .1-.7 .8-.2-.1zM237.3 194.2l1-.2v.2l-.9 .2zM238.5 194h1v.2h-1z"/>
<path d="M270.9 138.5h1v.2h-1zM272.7 138.5h1v.2h-1zM274.5 138.5h1v.2h-1zM276.3 138.5l.5 .2 .5 .4-.1 .1-1-.5zM277.5 140h.1v1h-.1zM277.5 141.8h.1v1h-.1zM277.5 143.6h.1v1h-.1zM277.5 145.4h.1v1h-.1zM277.5 147.2h.1v1h-.1zM277.5 149h.1v1h-.1zM277.5 150.8h.1v1h-.1zM277.5 152.6h.1v1h-.1zM277.5 154.4h.1v1h-.1zM276.1 156.5l.9-.4 .2 .1-.8 .4-.3 .1zM274.3 156.5h1v.2h-1zM272.5 156.5h1v.2h-1zM270.7 156.5h1v.2h-1zM268.9 156.5h1v.2h-1zM267.5 155.3l.1-.1 .5 1-.1 .1-.3-.5zM267.5 153.4h.1v1h-.1zM267.5 151.6h.1v1h-.1zM267.5 149.8h.1v1h-.1zM267.5 148h.1v1h-.1zM267.5 146.2h.1v1h-.1zM267.5 144.4h.1v1h-.1zM267.5 142.6h.1v1h-.1zM267.5 140.8h.1v1h-.1zM267.9 139l.1 .1-.4 1-.1-.1 .1-.5zM268.7 138.5h1.4v.2h-1.3z"/>
<path d="M287.1 138.5v.2zM287.1 138.5v.2zM287.1 138.5v.2zM287.1 138.5v.7zM287.1 140v1zM287.1 141.8v1zM287.1 143.6v1zM287.1 145.4v1zM287.1 147.2v1zM287.1 149v1zM287.1 150.8v1zM287.1 152.6v1zM287.1 154.4v1zM287.1 156.1v.6zM287.1 156.5v.2zM287.1 156.5v.2zM287.1 156.5v.2zM287.1 156.5v.2zM286.5 155.3l.2-.1 .4 1.1-.4-.5zM286.5 153.4h.2v1h-.2zM286.5 151.6h.2v1h-.2zM286.5 149.8h.2v1h-.2zM286.5 148h.2v1h-.2zM286.5 146.2h.2v1h-.2zM286.5 144.4h.2v1h-.2zM286.5 142.6h.2v1h-.2zM286.5 140.8h.2v1h-.2zM287 139l.1 .1-.4 1-.2-.1 .1-.5zM287.1 138.5v.2z"/>
<path d="M259.3 194h1v.2h-1zM261.1 194h1v.2h-1zM262.9 194h1v.2h-1zM264.7 194h1v.2h-1zM266.5 194h1v.2h-1zM268.3 194l1 .1v.2l-1-.1zM270.1 194.4l.8 .8-.1 .1-.8-.7zM271.2 196l.4 .1zM271.5 196.1h.1zM271.5 196.1h.1zM271.5 196.1h.1zM271.5 196.1h.1zM271.5 196.1h.1zM271.5 196.1h.1zM271.1 196.1h.5zM269.8 196.1h1zM268.1 196.1h1zM266.3 196.1h1zM264.5 196.1h1zM262.7 196.1h1zM260.9 196.1h1zM259.1 196.1h1zM257.3 196.1h1zM255.6 196.1h1zM254.5 196.1h.6zM254.5 196.1h.1zM254.5 196.1h.1zM254.5 196.1h.1zM254.5 196.1h.1zM254.5 196.1h.1zM254.5 196.1h.1zM254.5 196.1h.2zM255.4 194.9l.2-.2 .1 .1-.7 .8-.1-.1zM256.4 194.2l1-.2v.2l-1 .2zM257.5 194h1v.2h-1z"/>
<path d="M278.4 194h1v.2h-1zM280.2 194h1v.2h-1zM282 194h1v.2h-1zM283.8 194h1v.2h-1zM285.6 194h1v.2h-1zM287.1 194v.3zM287.1 194.4v.9zM287.1 195.9v.2zM285.4 196.1h1zM283.6 196.1h1zM281.8 196.1h1zM280 196.1h1zM278.2 196.1h1zM276.4 196.1h1zM274.6 196.1h1zM273.6 196.1h.6zM273.5 196.1h.2zM273.5 196.1h.2zM273.5 196.1h.2zM273.5 196.1h.2zM273.5 196.1h.2zM273.5 196.1h.2zM273.5 196.1h.3zM274.5 194.9l.2-.2 .1 .1-.7 .8-.2-.1zM275.4 194.2l1-.2v.2l-.9 .2zM276.6 194h1v.2h-1z"/>
</g>
<path d="M287.1 36.1h-247v160" fill="none" stroke="#e00000" stroke-width=".21"/>
<path d="M16.3 6.1h4v.3h-4zM22.3 6.1h4v.3h-4zM28.3 6.1h4v.3h-4zM34.3 6.1h4v.3h-4zM40.3 6.1h4v.3h-4zM46.3 6.1h4v.3h-4zM52.3 6.1h4v.3h-4zM58.3 6.1h4v.3h-4zM64.3 6.1h4v.3h-4zM70.3 6.1h4v.3h-4zM76.3 6.1h4v.3h-4zM82.3 6.1h4v.3h-4zM88.3 6.1h4v.3h-4zM94.3 6.1h4v.3h-4zM100.3 6.1h4v.3h-4zM106.3 6.1h4v.3h-4zM112.3 6.1h4v.3h-4zM118.3 6.1h4v.3h-4zM124.3 6.1h4v.3h-4zM130.3 6.1h4v.3h-4zM136.3 6.1h4v.3h-4zM142.3 6.1h4v.3h-4zM148.3 6.1h4v.3h-4zM154.3 6.1h4v.3h-4zM160.3 6.1h4v.3h-4zM166.3 6.1h4v.3h-4zM172.3 6.1h4v.3h-4zM178.3 6.1h4v.3h-4zM184.3 6.1h4v.3h-4zM190.3 6.1h4v.3h-4zM196.3 6.1h4v.3h-4zM202.3 6.1h4v.3h-4zM208.3 6.1h4v.3h-4zM214.3 6.1h4v.3h-4zM220.3 6.1h4v.3h-4zM226.3 6.1h4v.3h-4zM232.3 6.1h4v.3h-4zM238.3 6.1h4v.3h-4zM244.3 6.1h4v.3h-4zM250.3 6.1h4v.3h-4zM256.3 6.1h4v.3h-4zM262.3 6.1h4v.3h-4zM268.3 6.1h4v.3h-4zM274.3 6.1h4v.3h-4zM280.3 6.1h4v.3h-4zM286.3 6.1h.7v3.6h-.3v-3.4h.2v.1h-.6zM286.7 11.7h.3v4h-.3zM286.7 17.7h.3v4h-.3zM286.7 23.7h.3v4h-.3zM286.7 29.7h.3v4h-.3zM286.7 35.7h.3v4h-.3zM286.7 41.7h.3v4h-.3zM286.7 47.7h.3v4h-.3zM286.7 53.7h.3v4h-.3zM286.7 59.7h.3v4h-.3zM286.7 65.7h.3v4h-.3zM286.7 71.7h.3v4h-.3zM286.7 77.7h.3v4h-.3zM286.7 83.7h.3v4h-.3zM286.7 89.7h.3v4h-.3zM286.7 95.7h.3v4h-.3zM286.7 101.7h.3v4h-.3zM286.7 107.7h.3v4h-.3zM286.7 113.7h.3v4h-.3zM286.7 119.7h.3v4h-.3zM286.7 125.7h.3v4h-.3zM286.7 131.7h.3v4h-.3zM286.7 137.7h.3v4h-.3zM286.7 143.7h.3v4h-.3zM286.7 149.7h.3v4h-.3zM286.7 155.7h.3v4h-.3zM286.7 161.7h.3v4h-.3zM286.7 167.7h.3v4h-.3zM286.7 173.7h.3v4h-.3zM286.7 179.7h.3v4h-.3zM286.7 185.7h.3v4h-.3zM286.7 191.7h.3v4h-.3zM281.1 195.7h4v.3h-4zM275.1 195.7h4v.3h-4zM269.1 195.7h4v.3h-4zM263.1 195.7h4v.3h-4zM257.1 195.7h4v.3h-4zM251.1 195.7h4v.3h-4zM245.1 195.7h4v.3h-4zM239.1 195.7h4v.3h-4zM233.1 195.7h4v.3h-4zM227.1 195.7h4v.3h-4zM221.1 195.7h4v.3h-4zM215.1 195.7h4v.3h-4zM209.1 195.7h4v.3h-4zM203.1 195.7h4v.3h-4zM197.1 195.7h4v.3h-4zM191.1 195.7h4v.3h-4zM185.1 195.7h4v.3h-4zM179.1 195.7h4v.3h-4zM173.1 195.7h4v.3h-4zM167.1 195.7h4v.3h-4zM161.1 195.7h4v.3h-4zM155.1 195.7h4v.3h-4zM149.1 195.7h4v.3h-4zM143.1 195.7h4v.3h-4zM137.1 195.7h4v.3h-4zM131.1 195.7h4v.3h-4zM125.1 195.7h4v.3h-4zM119.1 195.7h4v.3h-4zM113.1 195.7h4v.3h-4zM107.1 195.7h4v.3h-4zM101.1 195.7h4v.3h-4zM95.1 195.7h4v.3h-4zM89.1 195.7h4v.3h-4zM83.1 195.7h4v.3h-4zM77.1 195.7h4v.3h-4zM71.1 195.7h4v.3h-4zM65.1 195.7h4v.3h-4zM59.1 195.7h4v.3h-4zM53.1 195.7h4v.3h-4zM47.1 195.7h4v.3h-4zM41.1 195.7h4v.3h-4zM35.1 195.7h4v.3h-4zM29.1 195.7h4v.3h-4zM23.1 195.7h4v.3h-4zM17.1 195.7h4v.3h-4zM11.1 195.7h4v.3h-4zM10.1 190.7h.3v4h-.3zM10.1 184.7h.3v4h-.3zM10.1 178.7h.3v4h-.3zM10.1 172.7h.3v4h-.3zM10.1 166.7h.3v4h-.3zM10.1 160.7h.3v4h-.3zM10.1 154.7h.3v4h-.3zM10.1 148.7h.3v4h-.3zM10.1 142.7h.3v4h-.3zM10.1 136.7h.3v4h-.3zM10.1 130.7h.3v4h-.3zM10.1 124.7h.3v4h-.3zM10.1 118.7h.3v4h-.3zM10.1 112.7h.3v4h-.3zM10.1 106.7h.3v4h-.3zM10.1 100.7h.3v4h-.3zM10.1 94.7h.3v4h-.3zM10.1 88.7h.3v4h-.3zM10.1 82.7h.3v4h-.3zM10.1 76.7h.3v4h-.3zM10.1 70.7h.3v4h-.3zM10.1 64.7h.3v4h-.3zM10.1 58.7h.3v4h-.3zM10.1 52.7h.3v4h-.3zM10.1 46.7h.3v4h-.3zM10.1 40.7h.3v4h-.3zM10.1 34.7h.3v4h-.3zM10.1 28.7h.3v4h-.3zM10.1 22.7h.3v4h-.3zM10.1 16.7h.3v4h-.3zM10.1 10.7h.3v4h-.3zM10.1 6.1h4.2v.3h-4v-.1h.1v2.4h-.3z" fill="#08f"/>
<text font-size="11" fill="#7a9" x="181.3" y="76.6">C#m7</text>
<text font-size="7" fill="#7a9" x="106" y="73.6">(◉ω◉)</text>
<text font-size="6.5" x="230.1" y="75">OMNIHARP</text>
<text font-size="3" fill="#7a9" x="108.7" y="80.6">C H O R D !</text>
<text font-size="2.4" x="10" y="199.2">Sheet 1/6 · row 1, column 1 · neighbouring sheets overlap by 10 mm (blue dashed edge) · print at 100% / actual size</text>
<g font-size="2.3">
<text x="62.8" y="98.1">POWER</text>
<text x="108.5" y="98.1">SYS MONITOR</text>
<text x="187.2" y="98.1">CHORD DISPLAY</text>
<text x="135.1" y="112.6">MIXER</text>
<text x="219.4" y="112.6">RHYTHM</text>
<text x="272.9" y="112.6">ARPEGGIAT</text>
</g>
<g font-size="2.2">
<text x="87.1" y="183.1">MASTER</text>
<text x="106.6" y="183.1">CHORD</text>
<text x="125.8" y="183.1">STRUM</text>
<text x="145.7" y="183.1">TONE</text>
<text x="163.4" y="183.1">REVERB</text>
<text x="183.5" y="183.1">GLIDE</text>
<text x="211.6" y="183.1">TEMPO</text>
<text x="229.9" y="183.1">VOLUME</text>
<text x="269" y="183.1">SPEED</text>
<text x="287" y="183.1">V</text>
</g>
<g font-size="2.1">
<text x="88.6" y="192.5">SHIFT</text>
<text x="107.7" y="192.5">MUTE</text>
<text x="127.7" y="192.5">KEY</text>
<text x="145.3" y="192.5">OCT −</text>
<text x="164.4" y="192.5">OCT +</text>
<text x="184.9" y="192.5">TAP</text>
<text x="201.5" y="192.5">◀ STYLE</text>
<text x="220.6" y="192.5">STYLE ▶</text>
<text x="241.5" y="192.5">PLAY</text>
<text x="258.7" y="192.5">◀ MODE</text>
<text x="277.7" y="192.5">MODE ▶</text>
</g>
</svg>
